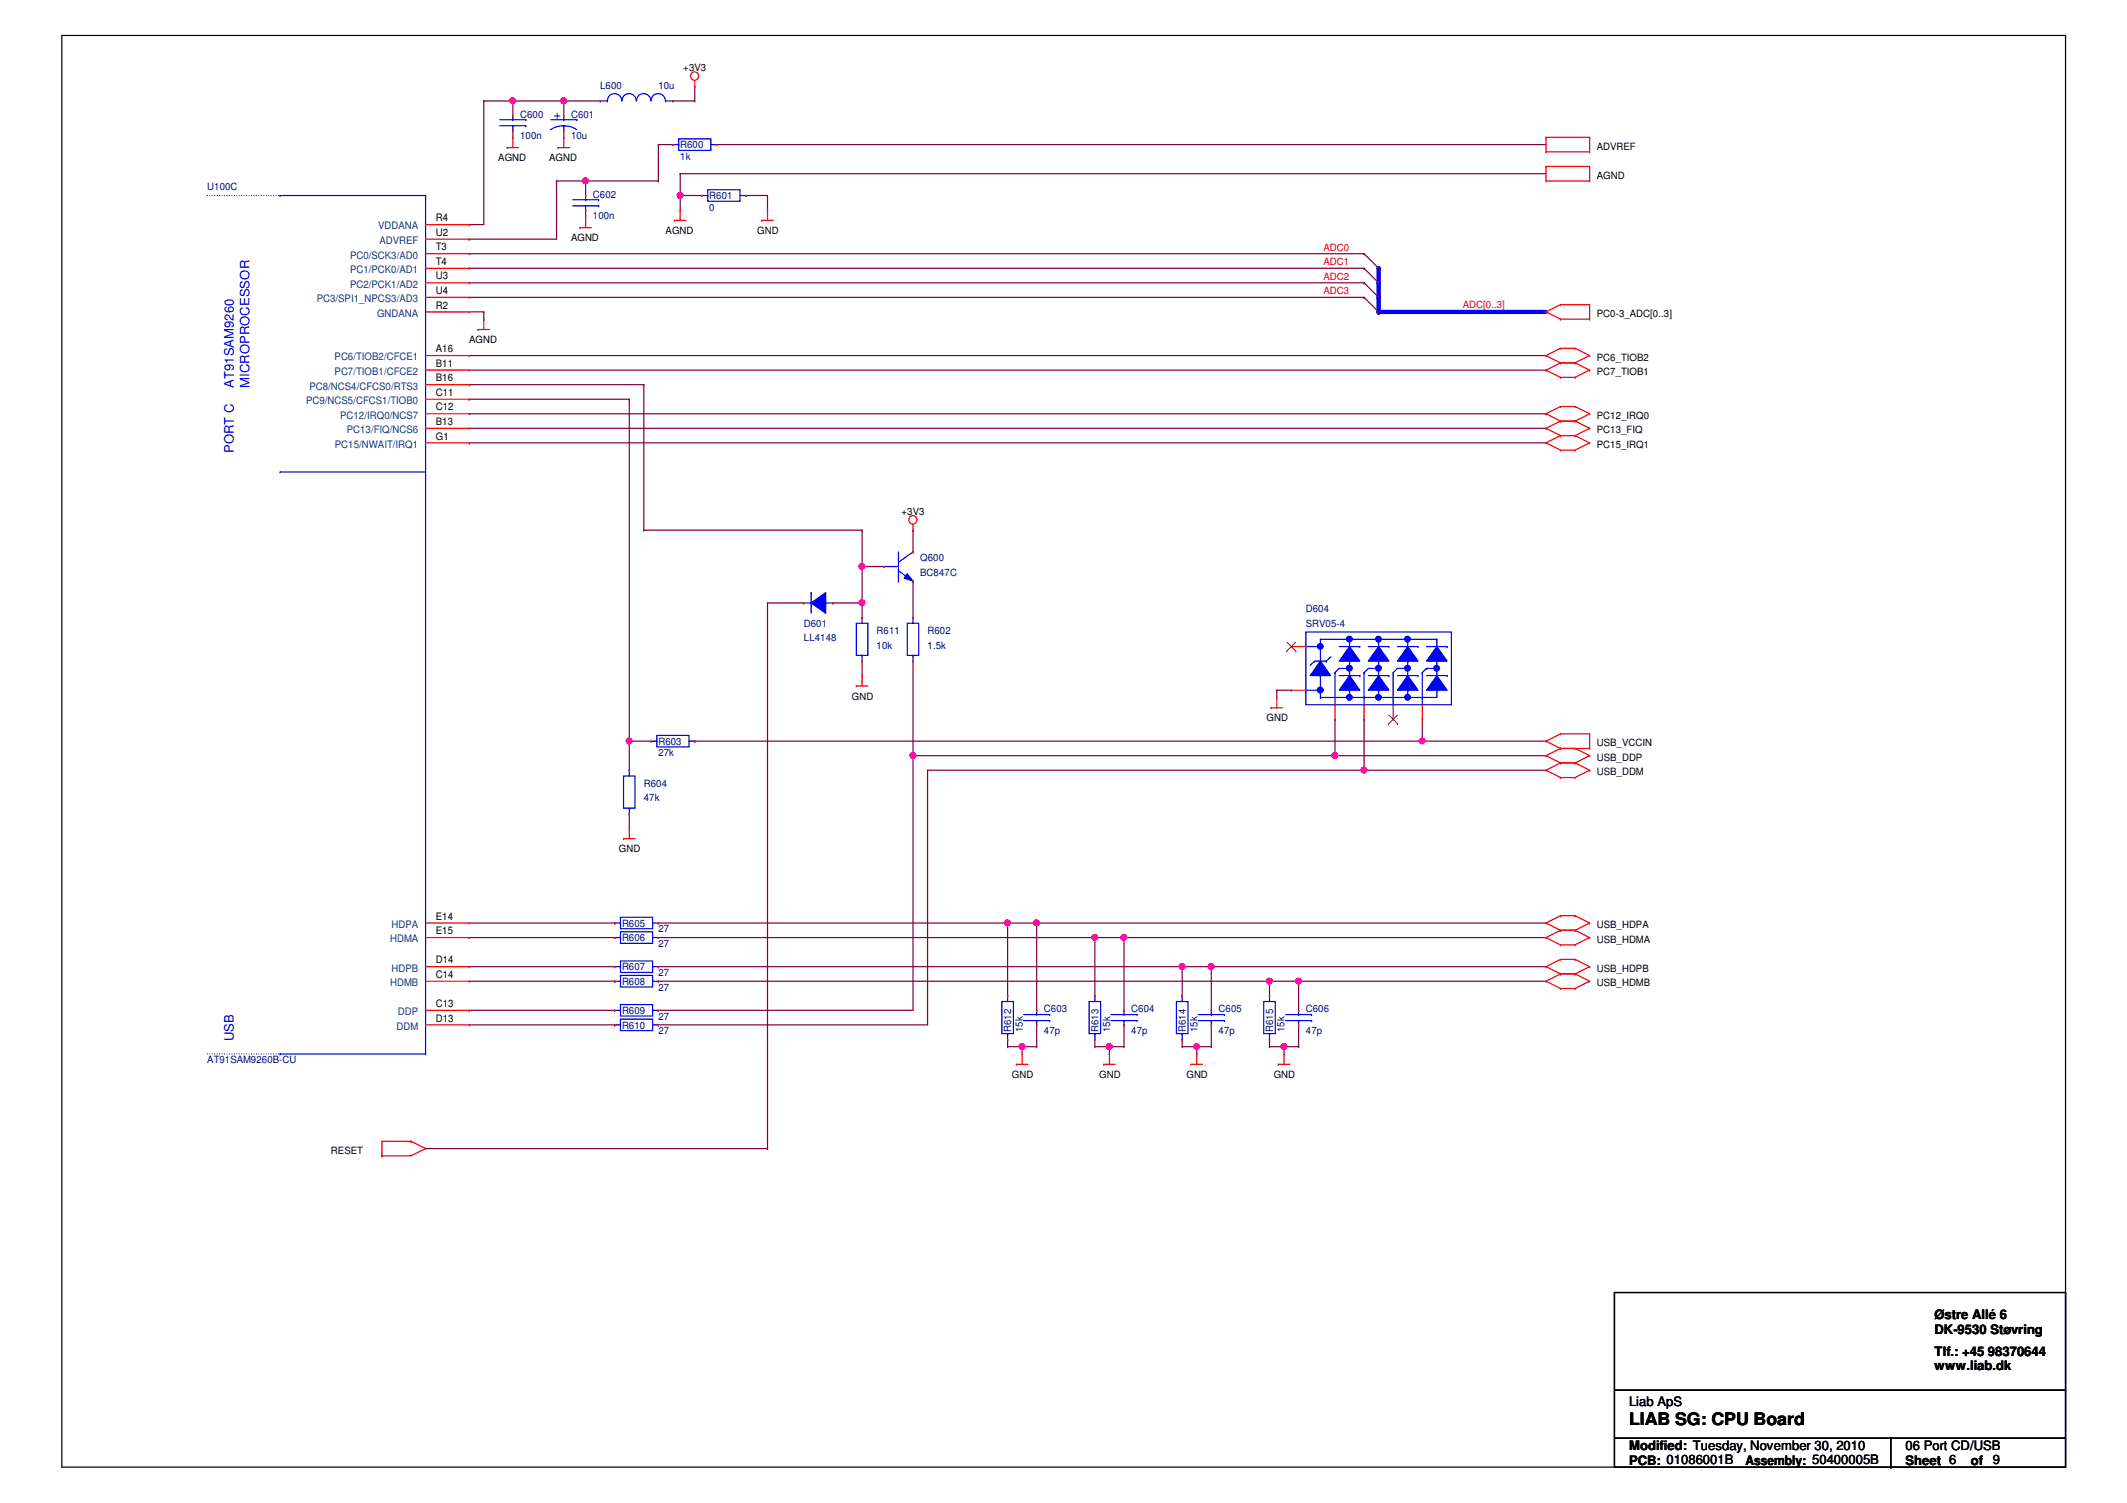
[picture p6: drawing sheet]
<svg xmlns="http://www.w3.org/2000/svg" width="297mm" height="210mm" viewBox="0 0 297 210" stroke-linecap="round" stroke-linejoin="round" font-family="sans-serif">
<path d="M8.6 5h279.9v199.9h-279.9z" fill="none" stroke="#000" stroke-width=".17"/>
<g fill="none" stroke="#800040" stroke-width=".17">
<path d="M67.6 14.1h.1M67.6 14.1v17.3h-2.1M67.6 14.1h4M71.6 18.2h.1M71.6 14.1h.1M71.6 14.1v2M71.6 18.2v1M65.5 31.4h.1M77.7 25.3h.1M77.7 25.3h4.1M81.8 29.3h.1M81.8 25.3h.1"/>
<path d="M81.8 25.3v2M81.8 29.3v1.1M65.5 43.6h2.1M67.6 43.6h.1"/>
</g>
<circle cx="81.8" cy="25.2" r=".4" fill="#f0f"/>
<circle cx="81.8" cy="25.2" r=".4" fill="none" stroke="#f0f" stroke-width=".17"/>
<g fill="none" stroke="#800040" stroke-width=".17">
<path d="M65.5 33.4h.1M77.7 25.3h.1M77.7 25.3v8.1h-12.2M65.5 55.8h.1M65.5 55.8h22.4M87.9 113.7h.1M87.9 103.5h.1M87.9 103.5v4.1M87.9 113.7v2M87.9 103.5h3M65.5 130.9h.1M65.5 128.9h20.3"/>
<path d="M65.5 130.9h20.3M65.5 135h20.3M65.5 137h20.3M85.8 128.9h.1M85.8 135h.1M85.8 137h.1M65.5 141.1h.1M65.5 141.1h20.3M65.5 143.1h20.3M85.8 143.1h.1"/>
</g>
<circle cx="87.9" cy="103.5" r=".4" fill="#f0f"/>
<circle cx="87.9" cy="103.5" r=".4" fill="none" stroke="#f0f" stroke-width=".17"/>
<path d="M87.9 55.8h.1M87.9 55.8v47.7M127.5 105.5h.1M127.5 105.5v35.6h-35.6M91.9 141.1h.1M91.9 143.1h.1M91.9 143.1h37.6" fill="none" stroke="#800040" stroke-width=".17"/>
<circle cx="127.5" cy="105.5" r=".4" fill="#f0f"/>
<circle cx="127.5" cy="105.5" r=".4" fill="none" stroke="#f0f" stroke-width=".17"/>
<g fill="none" stroke="#800040" stroke-width=".17">
<path d="M65.5 53.7h.1M65.5 53.7h24.4M65.5 51.7h150.4M65.5 49.7h150.4M67.6 44.6h.1M67.6 43.6v1M215.9 51.7h.1M215.9 49.7h.1M127.5 81.2h.1M127.5 81.2v5M129.5 107.6h.1M129.5 107.6v35.5"/>
<path d="M129.5 107.6h86.4M186.4 105.5h.1M186.4 105.5h29.5M190.5 107.6h.1"/>
</g>
<path d="M192.5 37.5v2" fill="none" stroke="#00f" stroke-width=".59"/>
<circle cx="192.5" cy="37.5" r=".3" fill="#00f"/>
<path d="M192.5 41.5v2.1" fill="none" stroke="#00f" stroke-width=".59"/>
<circle cx="192.5" cy="41.5" r=".3" fill="#00f"/>
<path d="M192.5 43.6h23.4" fill="none" stroke="#00f" stroke-width=".59"/>
<circle cx="192.5" cy="43.6" r=".3" fill="#00f"/>
<path d="M192.5 39.5v2" fill="none" stroke="#00f" stroke-width=".59"/>
<circle cx="192.5" cy="39.5" r=".3" fill="#00f"/>
<g fill="none" stroke="#800040" stroke-width=".17">
<path d="M71.6 14.1h.1M71.6 14.1h7.1M78.7 18.2h.1M78.7 14.1h.1M78.7 14.1v2M78.7 18.2v1M65.5 35.4h125M65.5 37.5h125M65.5 39.5h125M190.5 35.4h.1M190.5 37.5h.1M190.5 39.5h.1"/>
<path d="M65.5 41.5h125M190.5 41.5h.1"/>
</g>
<circle cx="78.7" cy="14.1" r=".4" fill="#f0f"/>
<circle cx="78.7" cy="14.1" r=".4" fill="none" stroke="#f0f" stroke-width=".17"/>
<circle cx="71.6" cy="14.1" r=".4" fill="#f0f"/>
<circle cx="71.6" cy="14.1" r=".4" fill="none" stroke="#f0f" stroke-width=".17"/>
<path d="M78.7 14.1h.1M78.7 14.1h5.1M94 14.1h3M97 14.1h.1M97 12.1h.1M97 12.1v2M95 27.3h.1M95 27.3h3" fill="none" stroke="#800040" stroke-width=".17"/>
<circle cx="95" cy="27.3" r=".4" fill="#f0f"/>
<circle cx="95" cy="27.3" r=".4" fill="none" stroke="#f0f" stroke-width=".17"/>
<g fill="none" stroke="#800040" stroke-width=".17">
<path d="M81.8 25.3h.1M81.8 25.3h10.1M91.9 25.3h.1M91.9 20.2v5.1M95 29.3h.1M95 24.3h.1M95 27.3h.1M95 24.3v5M95 24.3h120.9M104.1 27.3h.1M104.1 27.3h3.1v2M107.2 29.3h.1"/>
<path d="M65.5 57.8h150.4M65.5 59.8h150.4M215.9 57.8h.1M215.9 59.8h.1M65.5 61.8h.1M65.5 61.8h150.4M120.4 79.1h.1M120.4 79.1h3M107.2 84.2h.1M107.2 84.2v76.2M107.2 84.2h5.1M59.4 160.4h47.8"/>
<path d="M107.2 160.4h.1"/>
</g>
<circle cx="120.4" cy="79.1" r=".4" fill="#f0f"/>
<circle cx="120.4" cy="79.1" r=".4" fill="none" stroke="#f0f" stroke-width=".17"/>
<path d="M120.4 79.1h.1M120.4 79.1v5.1" fill="none" stroke="#800040" stroke-width=".17"/>
<circle cx="120.4" cy="84.2" r=".4" fill="#f0f"/>
<circle cx="120.4" cy="84.2" r=".4" fill="none" stroke="#f0f" stroke-width=".17"/>
<g fill="none" stroke="#800040" stroke-width=".17">
<path d="M91.9 20.2h.1M91.9 20.2h2.1M100.1 20.2h115.8M215.9 20.2h.1M89.9 53.7h.1M89.9 53.7v20.3M89.9 74h.1M89.9 74h30.5M120.4 74h.1M120.4 74v5.1M116.3 84.2h.1M116.3 84.2h4.1"/>
<path d="M178.3 96.4h.1M178.3 96.4h2M178.3 96.4v1M190.5 100.5h.1M190.5 100.5v7.1"/>
</g>
<circle cx="190.5" cy="107.5" r=".4" fill="#f0f"/>
<circle cx="190.5" cy="107.5" r=".4" fill="none" stroke="#f0f" stroke-width=".17"/>
<path d="M198.6 103.5h.1M198.6 103.5h17.3" fill="none" stroke="#800040" stroke-width=".17"/>
<circle cx="198.6" cy="103.5" r=".4" fill="#f0f"/>
<circle cx="198.6" cy="103.5" r=".4" fill="none" stroke="#f0f" stroke-width=".17"/>
<path d="M97 103.5h.1M97 103.5h101.6M127.5 105.5h.1M186.4 100.5h.1M186.4 100.5v5h-58.9M198.6 103.5h.1M198.6 100.5v3" fill="none" stroke="#800040" stroke-width=".17"/>
<circle cx="186.4" cy="105.5" r=".4" fill="#f0f"/>
<circle cx="186.4" cy="105.5" r=".4" fill="none" stroke="#f0f" stroke-width=".17"/>
<path d="M127.5 74h.1M127.5 74v3.1M120.4 92.3h.1M120.4 84.2h.1M120.4 84.2v2M120.4 92.3v2.1M127.5 92.3h.1M127.5 92.3v13.2M165.1 145.2h.1M165.1 145.2v1M179.3 146.2h.1M179.3 146.2v1" fill="none" stroke="#800040" stroke-width=".17"/>
<circle cx="179.3" cy="146.2" r=".4" fill="#f0f"/>
<circle cx="179.3" cy="146.2" r=".4" fill="none" stroke="#f0f" stroke-width=".17"/>
<path d="M144.8 128.9h.1M144.8 128.9h71.1" fill="none" stroke="#800040" stroke-width=".17"/>
<circle cx="144.8" cy="128.9" r=".4" fill="#f0f"/>
<circle cx="144.8" cy="128.9" r=".4" fill="none" stroke="#f0f" stroke-width=".17"/>
<path d="M157 130.9h.1M157 130.9h58.9" fill="none" stroke="#800040" stroke-width=".17"/>
<circle cx="156.9" cy="130.9" r=".4" fill="#f0f"/>
<circle cx="156.9" cy="130.9" r=".4" fill="none" stroke="#f0f" stroke-width=".17"/>
<path d="M169.2 135h.1M169.2 135h46.7" fill="none" stroke="#800040" stroke-width=".17"/>
<circle cx="169.1" cy="135" r=".4" fill="#f0f"/>
<circle cx="169.1" cy="135" r=".4" fill="none" stroke="#f0f" stroke-width=".17"/>
<path d="M181.4 137h.1M181.4 137h34.5" fill="none" stroke="#800040" stroke-width=".17"/>
<circle cx="181.3" cy="137" r=".4" fill="#f0f"/>
<circle cx="181.3" cy="137" r=".4" fill="none" stroke="#f0f" stroke-width=".17"/>
<g fill="none" stroke="#800040" stroke-width=".17">
<path d="M91.9 128.9h.1M91.9 130.9h.1M91.9 135h.1M91.9 137h.1M91.9 128.9h48.8M91.9 130.9h61M91.9 135h73.2M91.9 137h85.4M140.7 128.9h.1M140.7 128.9v10.2M152.9 130.9h.1M152.9 130.9v8.2"/>
<path d="M165.1 135h.1M165.1 135v4.1M177.3 137h.1M177.3 137v2.1M140.7 145.2h.1M140.7 145.2v1M152.9 145.2h.1M152.9 145.2v1M165.1 146.2h.1M165.1 146.2h4.1M167.1 146.2h.1M167.1 146.2v1"/>
<path d="M169.2 146.2h.1M169.2 143.1v3.1M177.3 145.2h.1M177.3 146.2h.1M177.3 145.2v1M177.3 146.2h4.1M179.3 146.2h.1M181.4 146.2h.1M181.4 143.1v3.1"/>
</g>
<circle cx="167.1" cy="146.2" r=".4" fill="#f0f"/>
<circle cx="167.1" cy="146.2" r=".4" fill="none" stroke="#f0f" stroke-width=".17"/>
<path d="M154.9 146.2h.1M154.9 146.2h2.1M157 146.2h.1M157 143.1v3.1" fill="none" stroke="#800040" stroke-width=".17"/>
<circle cx="154.9" cy="146.2" r=".4" fill="#f0f"/>
<circle cx="154.9" cy="146.2" r=".4" fill="none" stroke="#f0f" stroke-width=".17"/>
<path d="M140.7 146.2h.1M140.7 146.2h4.1M142.7 146.2h.1M142.7 146.2v1M144.8 146.2h.1M144.8 143.1v3.1" fill="none" stroke="#800040" stroke-width=".17"/>
<circle cx="142.7" cy="146.2" r=".4" fill="#f0f"/>
<circle cx="142.7" cy="146.2" r=".4" fill="none" stroke="#f0f" stroke-width=".17"/>
<path d="M140.7 128.9h.1M140.7 128.9h4.1M144.8 128.9h.1M144.8 128.9v12.2" fill="none" stroke="#800040" stroke-width=".17"/>
<circle cx="140.7" cy="128.9" r=".4" fill="#f0f"/>
<circle cx="140.7" cy="128.9" r=".4" fill="none" stroke="#f0f" stroke-width=".17"/>
<path d="M152.9 130.9h.1M152.9 130.9h4.1M157 130.9h.1M157 130.9v10.2" fill="none" stroke="#800040" stroke-width=".17"/>
<circle cx="152.9" cy="130.9" r=".4" fill="#f0f"/>
<circle cx="152.9" cy="130.9" r=".4" fill="none" stroke="#f0f" stroke-width=".17"/>
<path d="M165.1 135h.1M165.1 135h4.1M169.2 135h.1M169.2 135v6.1" fill="none" stroke="#800040" stroke-width=".17"/>
<circle cx="165.1" cy="135" r=".4" fill="#f0f"/>
<circle cx="165.1" cy="135" r=".4" fill="none" stroke="#f0f" stroke-width=".17"/>
<path d="M177.3 137h.1M177.3 137h4.1M181.4 137h.1M181.4 137v4.1" fill="none" stroke="#800040" stroke-width=".17"/>
<circle cx="177.3" cy="137" r=".4" fill="#f0f"/>
<circle cx="177.3" cy="137" r=".4" fill="none" stroke="#f0f" stroke-width=".17"/>
<path d="M190.5 35.4h.1M190.5 37.5h.1M190.5 39.5h.1M190.5 35.4l2 2.1M190.5 37.5l2 2M190.5 39.5l2 2M190.5 41.5h.1M190.5 41.5l2 2.1M152.9 146.2h.1M152.9 146.2h2v1M154.9 147.2h.1" fill="none" stroke="#800040" stroke-width=".17"/>
<g fill="none" stroke="#f00" stroke-width=".17">
<path d="M71.6 19.2h.1M71.6 16.1h.1M71.6 18.2h.1M71.6 19.2v1.4M78.7 19.2h.1M78.7 19.2v1.4M83.8 14.1h.1M94 14.1h.1M97 12.1h.1M97 11.3v.8M215.9 19.2h.1M215.9 19.2h6.1"/>
<path d="M215.9 19.2v2M222 19.2h.1M222 19.2v2M70.8 20.6h.1M70.8 20.6h1.6M77.9 20.6h.1M77.9 20.6h1.6M81 31.8h.1M81 31.8h1.6M81.8 30.4h.1M81.8 27.3h.1M81.8 29.3h.1"/>
<path d="M81.8 30.4v1.4M94.2 30.8h.1M94.2 30.8h1.6M95 29.3h.1M95 29.3v1.5M98 27.3h.1M104.1 27.3h.1M106.4 30.8h.1M106.4 30.8h1.6M107.2 29.3h.1M107.2 29.3v1.5M215.9 21.2h.1"/>
<path d="M215.9 25.3h.1M215.9 23.2h.1M215.9 21.2h6.1M215.9 23.2v2.1M215.9 23.2h6.1M215.9 25.3h6.1M222 21.2h.1M222 23.2h.1M222 25.3h.1M222 23.2v2.1M66.8 46h.1M66.8 46h1.6"/>
<path d="M67.6 44.6h.1M67.6 44.6v1.4M215.9 43.6h.1M215.9 57.8h.1M215.9 59.8h.1M215.9 51.7h.1M215.9 49.7h.1M215.9 43.6l2 1M215.9 57.8l2 1M215.9 59.8l2 1M215.9 51.7l2 1M215.9 49.7l2 1"/>
<path d="M217.9 42.5h.1M217.9 44.6h.1M217.9 58.8h.1M217.9 56.8h.1M217.9 50.7h.1M217.9 52.7h.1M217.9 48.6h.1M217.9 42.5l-2 1.1M217.9 42.5h4.1M217.9 44.6h4.1M217.9 58.8h2.1M217.9 56.8l-2 1"/>
<path d="M217.9 56.8h2.1M217.9 58.8l-2 1M217.9 50.7l-2 1M217.9 50.7h2.1M217.9 52.7h2.1M217.9 48.6l-2 1.1M217.9 48.6h2.1M220 58.8h.1M220 56.8h.1M220 50.7h.1M220 52.7h.1M220 48.6h.1"/>
<path d="M220 56.8l2 1M220 58.8l2 1M220 50.7l2 1M220 48.6l2 1.1M222 42.5h.1M222 44.6h.1M222 57.8h.1M222 59.8h.1M222 51.7h.1M222 49.7h.1M222 42.5v2.1M222 57.8l-2 1"/>
<path d="M222 59.8l-2 1M222 51.7l-2 1M222 49.7l-2 1M127.5 74h.1M127.5 73.2v.8M215.9 61.8h.1M215.9 61.8l2 1.1M217.9 60.8h.1M217.9 62.9h.1M217.9 60.8h2.1M217.9 62.9h2.1M217.9 60.8l-2 1"/>
<path d="M220 60.8h.1M220 62.9h.1M220 60.8l2 1M222 61.8h.1M222 61.8l-2 1.1M119.6 95.8h.1M119.6 95.8h1.6M120.4 94.4h.1M120.4 94.4v1.4M127.5 92.3h.1M127.5 86.2h.1M177.5 98.8h.1"/>
<path d="M177.5 98.8h1.6M178.3 97.4h.1M178.3 97.4v1.4M87.1 117.1h.1M87.1 117.1h1.6M87.9 115.7h.1M87.9 115.7v1.4M90.9 103.5h.1M97 103.5h.1M215.9 103.5h.1M215.9 105.5h.1M215.9 107.6h.1"/>
<path d="M215.9 103.5l2 1M215.9 105.5l2 1.1M215.9 107.6l2 1M217.9 102.5h.1M217.9 104.5h.1M217.9 106.6h.1M217.9 108.6h.1M217.9 102.5l-2 1M217.9 102.5h4.1M217.9 104.5h4.1M217.9 104.5l-2 1M217.9 106.6h2.1"/>
<path d="M217.9 106.6l-2 1M217.9 108.6h2.1M220 104.5h.1M220 106.6h.1M220 108.6h.1M220 104.5l2 1M220 106.6l2 1M222 102.5h.1M222 104.5h.1M222 105.5h.1M222 107.6h.1M222 102.5v2"/>
<path d="M222 105.5l-2 1.1M222 107.6l-2 1M85.8 128.9h.1M85.8 130.9h.1M91.9 128.9h.1M91.9 130.9h.1M140.7 139.1h.1M177.3 139.1h.1M215.9 128.9h.1M215.9 130.9h.1M215.9 135h.1M215.9 137h.1"/>
<path d="M215.9 128.9l2 1M215.9 130.9l2 1.1M215.9 135l2 1M215.9 137l2 1M217.9 127.9h.1M217.9 129.9h.1M217.9 132h.1M217.9 134h.1M217.9 136h.1M217.9 138h.1M217.9 127.9l-2 1M217.9 127.9h2.1"/>
<path d="M217.9 129.9h2.1M217.9 129.9l-2 1M217.9 132h2.1M217.9 134l-2 1M217.9 134h2.1M217.9 136h2.1M217.9 136l-2 1M217.9 138h2.1M220 127.9h.1M220 129.9h.1M220 132h.1M220 134h.1"/>
<path d="M220 136h.1M220 138h.1M220 127.9l2 1M220 129.9l2 1M220 134l2 1M220 136l2 1M222 128.9h.1M222 130.9h.1M222 135h.1M222 137h.1M222 128.9l-2 1M222 130.9l-2 1.1"/>
<path d="M222 135l-2 1M222 137l-2 1M57.4 159.4h.1M57.4 159.4l2 1M57.4 159.4h-4.1v2M140.7 145.2h.1M141.9 148.6h.1M141.9 148.6h1.6M142.7 147.2h.1M142.7 147.2v1.4M154.1 148.6h.1M154.1 148.6h1.6"/>
<path d="M154.9 147.2h.1M154.9 147.2v1.4M166.3 148.6h.1M166.3 148.6h1.6M167.1 147.2h.1M167.1 147.2v1.4M177.3 145.2h.1M178.5 148.6h.1M178.5 148.6h1.6M179.3 147.2h.1M179.3 147.2v1.4M181.4 141.1h.1"/>
<path d="M181.4 143.1h.1M53.3 161.4h.1M59.4 160.4h.1M59.4 160.4l-2 1h-4.1"/>
<circle cx="97" cy="10.6" r=".59"/>
<circle cx="127.5" cy="72.6" r=".59"/>
</g>
<path d="M225.5 180.5h63v24.4h-63zM225.5 194.1h63M288.5 194.1h.1M225.5 200.8h63M264.1 204.9h.1M264.1 200.8v4.1M288.5 200.8h.1" fill="none" stroke="#000" stroke-width=".17"/>
<g fill="none" stroke="#00f" stroke-width=".17">
<path d="M69.8 17.6h3.6M69.8 16.7h3.6M71.6 16.7h.1M71.6 17.6h.1M71.6 16.1v.6M71.6 17.6v.6M73.4 17.6h.1M73.4 16.7h.1M83.8 14.1h1M84.8 14.1a1 1 0 0 1 1-1 1 1 0 0 1 1 1M84.8 14.1h.1M86.9 14.1a1 1 0 0 1 1-1 1 1 0 0 1 1 1"/>
<path d="M88.9 14.1a1 1 0 0 1 1-1 1 1 0 0 1 1 1M90.9 14.1a1 1 0 0 1 1-1 1 1 0 0 1 1 1M93 14.1h.1M93 14.1h1M80 28.7h3.6M80 27.9h3.6M81.8 27.9h.1M81.8 28.7h.1M81.8 27.3v.6M81.8 28.7v.6M83.6 28.7h.1M83.6 27.9h.1"/>
<path d="M98 27.3h.8M98.8 26.5h4.5v1.6h-4.5zM98.8 27.3h.1M103.3 27.3h.8M104.1 27.3h.1M123.4 79.1h.1M123.4 79.1h2.1M125.5 78.5h.1M125.5 79.7l2 1.5M125.5 77.1v4.1M127.5 77.1l-2 1.4M125.5 81.2h.1"/>
<path d="M126.7 87h1.6v4.5h-1.6zM127.5 91.5h.1M127.5 86.2h.1M127.5 81.2h.1M127.5 86.2v.8M127.5 91.5v.8M90.9 103.5h.8M91.7 102.7h4.5v1.6h-4.5zM91.7 103.5h.1M96.2 103.5h.8M97 103.5h.1M85.8 128.9h.9"/>
<path d="M85.8 130.9h.9M86.7 128.1h4.4v1.6h-4.4zM86.7 130.1h4.4v1.6h-4.4zM86.7 128.9h.1M86.7 130.9h.1M91.1 128.9h.8M91.1 130.9h.8M91.9 128.9h.1M91.9 130.9h.1M139.9 139.9h1.6v4.5h-1.6zM140.7 139.1h.1M140.7 139.1v.8"/>
<path d="M176.5 139.9h1.6v4.5h-1.6zM177.3 139.1h.1M177.3 139.1v.8M140.7 144.4h.1M140.7 144.4v.8M177.3 144.4h.1M177.3 144.4v.8M179.5 142.5h3.7M179.5 141.7h3.7M181.4 141.7h.1M181.4 142.5h.1M181.4 141.1v.6"/>
<path d="M181.4 142.5v.6M183.2 142.5h.1M183.2 141.7h.1"/>
</g>
<path d="M126.7 80.1l.8 1.1-1.2-.5z" fill="#00f"/>
<g fill="none" stroke="#00f" stroke-width=".17">
<path d="M76.9 16.7h3.7M78.7 17.6h.1M78.7 16.7h.1M78.7 17.6l1.2 .2 .7 .3M78.7 17.6l-1.1 .2-.7 .3M78.7 16.1v.6M78.7 17.6v.6M80.6 16.7h.1M94.8 19.4h4.5v1.6h-4.5zM39.1 27.3h.1M39.1 27.3h20.3v119.9M94 20.2h.8"/>
<path d="M94.8 20.2h.1M99.3 20.2h.8M100.1 20.2h.1M39.1 65.9h.1M39.1 65.9h20.3M119.6 87h1.6v4.5h-1.6zM120.4 91.5h.1M120.4 86.2h.1M120.4 86.2v.8M120.4 91.5v.8M126.7 80.1l.8 1.1-1.2-.5zM183.6 92.3h.1"/>
<path d="M183.6 92.3l-.6 .6M183.6 92.3h1.6M184.4 94.4h.1M184.4 94.4v3M185.2 92.3h.1M185.8 91.7l-.6 .6M87.1 108.4h1.6v4.5h-1.6zM87.9 112.9h.1M87.9 107.6h.1M87.9 107.6v.8M87.9 112.9v.8M85.8 135h.9"/>
<path d="M85.8 137h.9M86.7 134.2h4.4v1.6h-4.4zM86.7 136.2h4.4v1.6h-4.4zM86.7 135h.1M86.7 137h.1M91.1 135h.8M91.1 137h.8M91.9 135h.1M91.9 137h.1M152.1 139.9h1.6v4.5h-1.6zM152.9 139.1h.1M152.9 139.1v.8"/>
<path d="M164.3 139.9h1.6v4.5h-1.6zM165.1 139.1h.1M165.1 139.1v.8M39.1 147.2h.1M39.1 147.2h20.3M59.4 147.2h.1M85.8 141.1h.9M86.7 140.3h4.4v1.6h-4.4zM86.7 141.1h.1M91.1 141.1h.8M91.9 141.1h.1M152.9 144.4h.1"/>
<path d="M152.9 144.4v.8M155.1 142.5h3.7M155.1 141.7h3.7M157 141.7h.1M157 142.5h.1M157 141.1v.6M157 142.5v.6M158.8 142.5h.1M158.8 141.7h.1M165.1 144.4h.1M165.1 144.4v.8M167.3 142.5h3.7"/>
<path d="M167.3 141.7h3.7M169.2 141.7h.1M169.2 142.5h.1M169.2 141.1v.6M169.2 142.5v.6M171 142.5h.1M171 141.7h.1"/>
</g>
<g fill="none" stroke="#f00" stroke-width=".17">
<path d="M78.7 16.1h.1M78.7 18.2h.1M59.4 31.4h6.1M59.4 35.4h6.1M59.4 37.5h6.1M59.4 39.5h6.1M59.4 33.4h6.1M65.5 31.4h.1M65.5 35.4h.1M65.5 37.5h.1M65.5 39.5h.1M65.5 33.4h.1"/>
<path d="M94 20.2h.1M100.1 20.2h.1M59.4 43.6h6.1M59.4 41.5h6.1M59.4 49.7h6.1M59.4 51.7h6.1M59.4 53.7h6.1M59.4 55.8h6.1M59.4 57.8h6.1M59.4 59.8h6.1M65.5 43.6h.1M65.5 41.5h.1"/>
<path d="M65.5 49.7h.1M65.5 51.7h.1M65.5 53.7h.1M65.5 55.8h.1M65.5 57.8h.1M65.5 59.8h.1M59.4 61.8h6.1M65.5 61.8h.1M123.4 79.1h.1M127.5 77.1h.1M120.4 92.3h.1M120.4 86.2h.1"/>
<path d="M127.5 81.2h.1M87.9 113.7h.1M87.9 107.6h.1M59.4 130.9h6.1M59.4 128.9h6.1M59.4 135h6.1M59.4 137h6.1M65.5 130.9h.1M65.5 128.9h.1M65.5 135h.1M65.5 137h.1M85.8 135h.1"/>
<path d="M85.8 137h.1M91.9 135h.1M91.9 137h.1M152.9 139.1h.1M165.1 139.1h.1M59.4 143.1h6.1M59.4 141.1h6.1M65.5 143.1h.1M65.5 141.1h.1M85.8 141.1h.1M91.9 141.1h.1M152.9 145.2h.1"/>
<path d="M157 141.1h.1M157 143.1h.1M165.1 145.2h.1M169.2 141.1h.1M169.2 143.1h.1"/>
</g>
<path d="M29 27.3h10.1M39.1 27.3h.1M29 147.2h10.1M39.1 147.2h.1" fill="none" stroke="#00f" stroke-width=".17" stroke-dasharray="0 .3"/>
<path d="M184.4 92.3l1.4 2.1h-2.8z" fill-rule="evenodd" fill="#00f"/>
<path d="M184.4 92.3l1.4 2.1h-2.8zM191.1 94.4h2.9M194 94.4h.1" fill="none" stroke="#00f" stroke-width=".17"/>
<path d="M192.5 94.4l1.5 2h-2.9z" fill-rule="evenodd" fill="#00f"/>
<path d="M192.5 94.4l1.5 2h-2.9zM196.6 96.4h.1M196.6 96.4v1" fill="none" stroke="#00f" stroke-width=".17"/>
<path d="M196.6 94.4l1.4 2h-2.8z" fill-rule="evenodd" fill="#00f"/>
<path d="M184.4 92.3h.1M184.4 89.3v3M196.6 94.4l1.4 2h-2.8zM196.6 92.3h.1M196.6 92.3v2.1" fill="none" stroke="#00f" stroke-width=".17"/>
<path d="M200.7 90.3l1.4 2h-2.9z" fill-rule="evenodd" fill="#00f"/>
<path d="M184.4 97.4h.1M199.2 94.4h2.9M200.7 90.3l1.4 2h-2.9zM200.7 96.4h.1M200.7 96.4v1h-16.3M202.1 94.4h.1" fill="none" stroke="#00f" stroke-width=".17"/>
<path d="M200.7 94.4l1.4 2h-2.9z" fill-rule="evenodd" fill="#00f"/>
<path d="M188.5 96.4h.1M188.5 96.4v1M199.2 90.3h2.9M200.7 94.4l1.4 2h-2.9zM200.7 92.3h.1M200.7 89.3h.1M200.7 89.3v1M200.7 92.3v2.1M202.1 90.3h.1" fill="none" stroke="#00f" stroke-width=".17"/>
<path d="M188.5 94.4l1.4 2h-2.9z" fill-rule="evenodd" fill="#00f"/>
<g fill="none" stroke="#00f" stroke-width=".17">
<path d="M182.4 88.3h20.3v10.1h-20.3zM184.4 89.3h.1M184.4 89.3h16.3M187 94.4h2.9M188.5 94.4l1.4 2h-2.9zM189.9 94.4h.1M192.5 96.4h.1M192.5 96.4v1M194.6 98.4h.1M194.6 93.9h.1M194.6 93.9v4.5M195.2 94.4h2.8"/>
<path d="M196.6 93.3h.1M196.6 93.3h-1.4l-.6 .6M198 94.4h.1M198.6 97.4h.1M198.6 93.9h.1M198.6 93.9v4.5M199.2 93.3h.1M199.2 93.3h1.5M199.2 93.3l-.6 .6"/>
</g>
<circle cx="192.5" cy="97.4" r=".4" fill="#00f"/>
<circle cx="192.5" cy="97.4" r=".4" fill="none" stroke="#00f" stroke-width=".17"/>
<circle cx="196.6" cy="97.4" r=".4" fill="#00f"/>
<circle cx="196.6" cy="97.4" r=".4" fill="none" stroke="#00f" stroke-width=".17"/>
<circle cx="188.4" cy="97.4" r=".4" fill="#00f"/>
<g fill="none" stroke="#00f" stroke-width=".17">
<path d="M182.4 90.3h2M182.4 96.4h2M184.4 90.3h.1M184.4 96.4h.1"/>
<circle cx="188.4" cy="97.4" r=".4"/>
</g>
<circle cx="184.4" cy="96.4" r=".4" fill="#00f"/>
<circle cx="184.4" cy="96.4" r=".4" fill="none" stroke="#00f" stroke-width=".17"/>
<circle cx="196.6" cy="93.3" r=".4" fill="#00f"/>
<circle cx="196.6" cy="93.3" r=".4" fill="none" stroke="#00f" stroke-width=".17"/>
<circle cx="200.6" cy="93.3" r=".4" fill="#00f"/>
<g fill="none" stroke="#00f" stroke-width=".17">
<path d="M196.6 89.3h.1M196.6 89.3v1"/>
<circle cx="200.6" cy="93.3" r=".4"/>
</g>
<path d="M196.6 90.3l1.4 2h-2.8z" fill-rule="evenodd" fill="#00f"/>
<path d="M190.5 98.4h.1M190.5 93.9h.1M190.5 93.9v4.5M191.1 90.3h2.9M192.5 93.3h.1M192.5 93.3h-1.4l-.6 .6M194 90.3h.1M195.2 90.3h2.8M196.6 90.3l1.4 2h-2.8zM198 90.3h.1" fill="none" stroke="#00f" stroke-width=".17"/>
<circle cx="192.5" cy="93.3" r=".4" fill="#00f"/>
<g fill="none" stroke="#00f" stroke-width=".17">
<path d="M192.5 92.3h.1M192.5 89.3h.1M192.5 89.3v1M192.5 92.3v2.1"/>
<circle cx="192.5" cy="93.3" r=".4"/>
</g>
<path d="M192.5 90.3l1.5 2h-2.9z" fill-rule="evenodd" fill="#00f"/>
<path d="M186.4 98.4h.1M186.4 93.9h.1M186.4 93.9v4.5M187 90.3h2.9M188.5 93.3h.1M188.5 93.3h-1.5l-.6 .6M189.9 90.3h.1M192.5 90.3l1.5 2h-2.9z" fill="none" stroke="#00f" stroke-width=".17"/>
<circle cx="188.4" cy="93.3" r=".4" fill="#00f"/>
<g fill="none" stroke="#00f" stroke-width=".17">
<path d="M188.5 92.3h.1M188.5 89.3h.1M188.5 89.3v1M188.5 92.3v2.1"/>
<circle cx="188.4" cy="93.3" r=".4"/>
</g>
<path d="M188.5 90.3l1.4 2h-2.9z" fill-rule="evenodd" fill="#00f"/>
<path d="M188.5 90.3l1.4 2h-2.9z" fill="none" stroke="#00f" stroke-width=".17"/>
<circle cx="196.6" cy="89.3" r=".4" fill="#00f"/>
<circle cx="196.6" cy="89.3" r=".4" fill="none" stroke="#00f" stroke-width=".17"/>
<circle cx="192.5" cy="89.3" r=".4" fill="#00f"/>
<circle cx="192.5" cy="89.3" r=".4" fill="none" stroke="#00f" stroke-width=".17"/>
<circle cx="188.4" cy="89.3" r=".4" fill="#00f"/>
<circle cx="188.4" cy="89.3" r=".4" fill="none" stroke="#00f" stroke-width=".17"/>
<circle cx="184.4" cy="90.3" r=".4" fill="#00f"/>
<g fill="none" stroke="#00f" stroke-width=".17">
<path d="M113.3 82.8h.1M113.3 82.8v2.8M85.8 143.1h.9M86.7 142.3h4.4v1.6h-4.4zM86.7 143.1h.1M91.1 143.1h.8M91.9 143.1h.1"/>
<circle cx="184.4" cy="90.3" r=".4"/>
</g>
<g fill="none" stroke="#f00" stroke-width=".17">
<path d="M180.3 96.4h.1M180.3 90.3h.1M180.3 96.4h2.1M180.3 90.3h2.1M186.4 98.4v2.1M190.5 98.4v2.1M194.6 98.4v2.1M198.6 98.4v2.1M186.4 100.5h.1M190.5 100.5h.1M194.6 100.5h.1M198.6 100.5h.1"/>
<path d="M85.8 143.1h.1M91.9 143.1h.1"/>
</g>
<path d="M179.7 90.9h.1M179.7 89.7l1.3 1.2M180.9 89.7l-1.2 1.2M181 90.9h.1M194 99.9l1.2 1.2M195.2 99.9l-1.3 1.2M193.9 101.1h.1M195.2 101.1h.1" fill="none" stroke="#804000" stroke-width=".14"/>
<path d="M113.3 84.2l2-1.4v2.8z" fill-rule="evenodd" fill="#00f"/>
<g fill="none" stroke="#00f" stroke-width=".17">
<path d="M112.3 84.2h1M113.3 84.2l2-1.4v2.8zM113.3 84.2h.1M115.3 84.2h.1M115.3 84.2h1M143 142.5h3.6M143 141.7h3.6M144.8 141.7h.1M144.8 142.5h.1M144.8 141.1v.6M144.8 142.5v.6M146.6 142.5h.1"/>
<path d="M146.6 141.7h.1"/>
</g>
<path d="M112.3 84.2h.1M116.3 84.2h.1M144.8 141.1h.1M144.8 143.1h.1" fill="none" stroke="#f00" stroke-width=".17"/>
<circle cx="81.8" cy="25.2" r=".4" fill="#f0f"/>
<circle cx="81.8" cy="25.2" r=".4" fill="none" stroke="#f0f" stroke-width=".17"/>
<circle cx="87.9" cy="103.5" r=".4" fill="#f0f"/>
<circle cx="87.9" cy="103.5" r=".4" fill="none" stroke="#f0f" stroke-width=".17"/>
<circle cx="127.5" cy="105.5" r=".4" fill="#f0f"/>
<circle cx="127.5" cy="105.5" r=".4" fill="none" stroke="#f0f" stroke-width=".17"/>
<circle cx="78.7" cy="14.1" r=".4" fill="#f0f"/>
<circle cx="78.7" cy="14.1" r=".4" fill="none" stroke="#f0f" stroke-width=".17"/>
<circle cx="71.6" cy="14.1" r=".4" fill="#f0f"/>
<circle cx="71.6" cy="14.1" r=".4" fill="none" stroke="#f0f" stroke-width=".17"/>
<circle cx="95" cy="27.3" r=".4" fill="#f0f"/>
<circle cx="95" cy="27.3" r=".4" fill="none" stroke="#f0f" stroke-width=".17"/>
<circle cx="120.4" cy="79.1" r=".4" fill="#f0f"/>
<circle cx="120.4" cy="79.1" r=".4" fill="none" stroke="#f0f" stroke-width=".17"/>
<circle cx="120.4" cy="84.2" r=".4" fill="#f0f"/>
<circle cx="120.4" cy="84.2" r=".4" fill="none" stroke="#f0f" stroke-width=".17"/>
<circle cx="190.5" cy="107.5" r=".4" fill="#f0f"/>
<circle cx="190.5" cy="107.5" r=".4" fill="none" stroke="#f0f" stroke-width=".17"/>
<circle cx="198.6" cy="103.5" r=".4" fill="#f0f"/>
<circle cx="198.6" cy="103.5" r=".4" fill="none" stroke="#f0f" stroke-width=".17"/>
<circle cx="186.4" cy="105.5" r=".4" fill="#f0f"/>
<circle cx="186.4" cy="105.5" r=".4" fill="none" stroke="#f0f" stroke-width=".17"/>
<circle cx="179.3" cy="146.2" r=".4" fill="#f0f"/>
<circle cx="179.3" cy="146.2" r=".4" fill="none" stroke="#f0f" stroke-width=".17"/>
<circle cx="144.8" cy="128.9" r=".4" fill="#f0f"/>
<circle cx="144.8" cy="128.9" r=".4" fill="none" stroke="#f0f" stroke-width=".17"/>
<circle cx="156.9" cy="130.9" r=".4" fill="#f0f"/>
<circle cx="156.9" cy="130.9" r=".4" fill="none" stroke="#f0f" stroke-width=".17"/>
<circle cx="169.1" cy="135" r=".4" fill="#f0f"/>
<circle cx="169.1" cy="135" r=".4" fill="none" stroke="#f0f" stroke-width=".17"/>
<circle cx="181.3" cy="137" r=".4" fill="#f0f"/>
<circle cx="181.3" cy="137" r=".4" fill="none" stroke="#f0f" stroke-width=".17"/>
<circle cx="167.1" cy="146.2" r=".4" fill="#f0f"/>
<circle cx="167.1" cy="146.2" r=".4" fill="none" stroke="#f0f" stroke-width=".17"/>
<circle cx="154.9" cy="146.2" r=".4" fill="#f0f"/>
<circle cx="154.9" cy="146.2" r=".4" fill="none" stroke="#f0f" stroke-width=".17"/>
<circle cx="142.7" cy="146.2" r=".4" fill="#f0f"/>
<circle cx="142.7" cy="146.2" r=".4" fill="none" stroke="#f0f" stroke-width=".17"/>
<circle cx="140.7" cy="128.9" r=".4" fill="#f0f"/>
<circle cx="140.7" cy="128.9" r=".4" fill="none" stroke="#f0f" stroke-width=".17"/>
<circle cx="152.9" cy="130.9" r=".4" fill="#f0f"/>
<circle cx="152.9" cy="130.9" r=".4" fill="none" stroke="#f0f" stroke-width=".17"/>
<circle cx="165.1" cy="135" r=".4" fill="#f0f"/>
<circle cx="165.1" cy="135" r=".4" fill="none" stroke="#f0f" stroke-width=".17"/>
<circle cx="177.3" cy="137" r=".4" fill="#f0f"/>
<circle cx="177.3" cy="137" r=".4" fill="none" stroke="#f0f" stroke-width=".17"/>
<text font-size="2.4" x="227.5" y="199">LIAB SG: CPU Board</text>
<g font-size="1.8" fill="#00f">
<text x="77.3" y="16.6">+</text>
<text x="32.7" y="54.1" transform="rotate(-90 32.7 54.1)">AT91SAM9260</text>
<text x="34.8" y="54.1" transform="rotate(-90 34.8 54.1)">MICROPROCESSOR</text>
<text x="32.7" y="63.3" transform="rotate(-90 32.7 63.3)">PORT C</text>
<text x="32.7" y="145.4" transform="rotate(-90 32.7 145.4)">USB</text>
</g>
<g font-size="1.8">
<text x="270.2" y="184.2">Østre Allé 6</text>
<text x="270.2" y="186.3">DK-9530 Støvring</text>
<text x="270.2" y="189.3">Tlf.: +45 98370644</text>
<text x="270.2" y="191.3">www.liab.dk</text>
<text x="227.5" y="196.4">Liab ApS</text>
<text x="227.5" y="202.5">Modified: Tuesday, November 30, 2010</text>
<text x="266.1" y="202.5">06 Port CD/USB</text>
<text x="227.5" y="204.6">PCB: 01086001B</text>
<text x="243.8" y="204.6">Assembly: 50400005B</text>
<text x="266.1" y="204.6">Sheet 6</text>
<text x="275.2" y="204.6">of</text>
<text x="278.3" y="204.5">9</text>
</g>
<g font-size="1.4">
<text x="95.4" y="9.9">+3V3</text>
<text x="69.6" y="22.5">AGND</text>
<text x="76.7" y="22.5">AGND</text>
<text x="223" y="20.9">ADVREF</text>
<text x="223" y="25">AGND</text>
<text x="60.9" y="30.9">R4</text>
<text x="60.9" y="35">T3</text>
<text x="60.9" y="32.9">U2</text>
<text x="79.8" y="33.7">AGND</text>
<text x="93" y="32.7">AGND</text>
<text x="105.7" y="32.7">GND</text>
<text x="60.9" y="37">T4</text>
<text x="60.9" y="39">U3</text>
<text x="60.9" y="41.1">U4</text>
<text x="60.9" y="43.1">R2</text>
<text x="65.5" y="47.9">AGND</text>
<text x="223" y="44.3">PC0-3_ADC[0..3]</text>
<text x="60.9" y="49.2">A16</text>
<text x="60.9" y="51.2">B11</text>
<text x="60.9" y="53.3">B16</text>
<text x="223" y="52.4">PC7_TIOB1</text>
<text x="223" y="50.4">PC6_TIOB2</text>
<text x="60.9" y="55.3">C11</text>
<text x="60.9" y="57.3">C12</text>
<text x="60.9" y="59.4">B13</text>
<text x="223" y="58.5">PC12_IRQ0</text>
<text x="60.9" y="61.4">G1</text>
<text x="223" y="60.5">PC13_FIQ</text>
<text x="223" y="62.6">PC15_IRQ1</text>
<text x="125.9" y="71.9">+3V3</text>
<text x="119" y="97.7">GND</text>
<text x="176.9" y="100.8">GND</text>
<text x="223" y="104.2">USB_VCCIN</text>
<text x="223" y="106.3">USB_DDP</text>
<text x="223" y="108.3">USB_DDM</text>
<text x="86.4" y="119">GND</text>
<text x="60.9" y="130.5">E15</text>
<text x="60.9" y="128.4">E14</text>
<text x="223" y="129.6">USB_HDPA</text>
<text x="223" y="131.7">USB_HDMA</text>
<text x="60.9" y="134.5">D14</text>
<text x="60.9" y="136.6">C14</text>
<text x="223" y="135.7">USB_HDPB</text>
<text x="223" y="137.8">USB_HDMB</text>
<text x="60.9" y="142.7">D13</text>
<text x="60.9" y="140.6">C13</text>
<text x="141.3" y="150.5">GND</text>
<text x="153.5" y="150.5">GND</text>
<text x="165.7" y="150.5">GND</text>
<text x="177.9" y="150.5">GND</text>
<text x="46.2" y="161.1">RESET</text>
</g>
<g font-size="1.4" fill="#000080">
<text x="72.6" y="16.4">C600</text>
<text x="79.8" y="16.4">C601</text>
<text x="83.8" y="12.4">L600</text>
<text x="91.9" y="12.4">10u</text>
<text x="72.6" y="19.5">100n</text>
<text x="79.8" y="19.5">10u</text>
<text x="95" y="20.7">R600</text>
<text x="95" y="22.3">1k</text>
<text x="29" y="26.6">U100C</text>
<text x="82.8" y="27.6">C602</text>
<text x="99.1" y="27.8">R601</text>
<text x="99.1" y="29.4">0</text>
<text x="82.8" y="30.6">100n</text>
<text x="128.5" y="78.4">Q600</text>
<text x="128.5" y="80.4">BC847C</text>
<text x="112.3" y="87.5">D601</text>
<text x="112.3" y="89.6">LL4148</text>
<text x="122.4" y="88.6">R611</text>
<text x="129.5" y="88.6">R602</text>
<text x="182.4" y="85.5">D604</text>
<text x="182.4" y="87.5">SRV05-4</text>
<text x="122.4" y="90.6">10k</text>
<text x="129.5" y="90.6">1.5k</text>
<text x="91.9" y="104">R603</text>
<text x="91.9" y="105.6">27k</text>
<text x="89.9" y="109.9">R604</text>
<text x="89.9" y="111.9">47k</text>
<text x="86.9" y="129.4">R605</text>
<text x="86.9" y="131.4">R606</text>
<text x="91.9" y="130.2">27</text>
<text x="86.9" y="135.5">R607</text>
<text x="86.9" y="137.5">R608</text>
<text x="91.9" y="132.2">27</text>
<text x="91.9" y="136.3">27</text>
<text x="86.9" y="141.6">R609</text>
<text x="86.9" y="143.6">R610</text>
<text x="91.9" y="138.3">27</text>
<text x="91.9" y="142.4">27</text>
<text x="145.8" y="141.4">C603</text>
<text x="158" y="141.4">C604</text>
<text x="170.2" y="141.4">C605</text>
<text x="182.4" y="141.4">C606</text>
<text x="29" y="148.5">AT91SAM9260B-CU</text>
<text x="91.9" y="144.4">27</text>
<text x="141.2" y="144.1" transform="rotate(-90 141.2 144.1)">R612</text>
<text x="142.8" y="144.1" transform="rotate(-90 142.8 144.1)">15k</text>
<text x="145.8" y="144.4">47p</text>
<text x="153.4" y="144.1" transform="rotate(-90 153.4 144.1)">R613</text>
<text x="155" y="144.1" transform="rotate(-90 155 144.1)">15k</text>
<text x="158" y="144.4">47p</text>
<text x="165.6" y="144.1" transform="rotate(-90 165.6 144.1)">R614</text>
<text x="167.2" y="144.1" transform="rotate(-90 167.2 144.1)">15k</text>
<text x="170.2" y="144.4">47p</text>
<text x="177.8" y="144.1" transform="rotate(-90 177.8 144.1)">R615</text>
<text x="179.4" y="144.1" transform="rotate(-90 179.4 144.1)">15k</text>
<text x="182.4" y="144.4">47p</text>
</g>
<g font-size="1.4" fill="#004080">
<text x="52.8" y="32">VDDANA</text>
<text x="53" y="34.1">ADVREF</text>
<text x="48.9" y="36.1">PC0/SCK3/AD0</text>
<text x="48.9" y="38.1">PC1/PCK0/AD1</text>
<text x="48.9" y="40.2">PC2/PCK1/AD2</text>
<text x="44.2" y="42.2">PC3/SPI1_NPCS3/AD3</text>
<text x="52.7" y="44.2">GNDANA</text>
<text x="46.7" y="50.3">PC6/TIOB2/CFCE1</text>
<text x="46.7" y="52.4">PC7/TIOB1/CFCE2</text>
<text x="42.8" y="56.4">PC9/NCS5/CFCS1/TIOB0</text>
<text x="43.2" y="54.4">PC8/NCS4/CFCS0/RTS3</text>
<text x="47.5" y="58.5">PC12/IRQ0/NCS7</text>
<text x="46.8" y="62.5">PC15/NWAIT/IRQ1</text>
<text x="48.4" y="60.5">PC13/FIQ/NCS6</text>
<text x="54.5" y="131.6">HDMA</text>
<text x="54.7" y="129.6">HDPA</text>
<text x="54.5" y="137.7">HDMB</text>
<text x="54.7" y="135.7">HDPB</text>
<text x="55.4" y="143.8">DDM</text>
<text x="55.6" y="141.8">DDP</text>
</g>
<g font-size="1.4" fill="#f00">
<text x="184.8" y="35">ADC0</text>
<text x="184.8" y="37">ADC1</text>
<text x="184.8" y="39.1">ADC2</text>
<text x="184.8" y="41.1">ADC3</text>
<text x="204.3" y="43">ADC[0..3]</text>
</g>
</svg>
